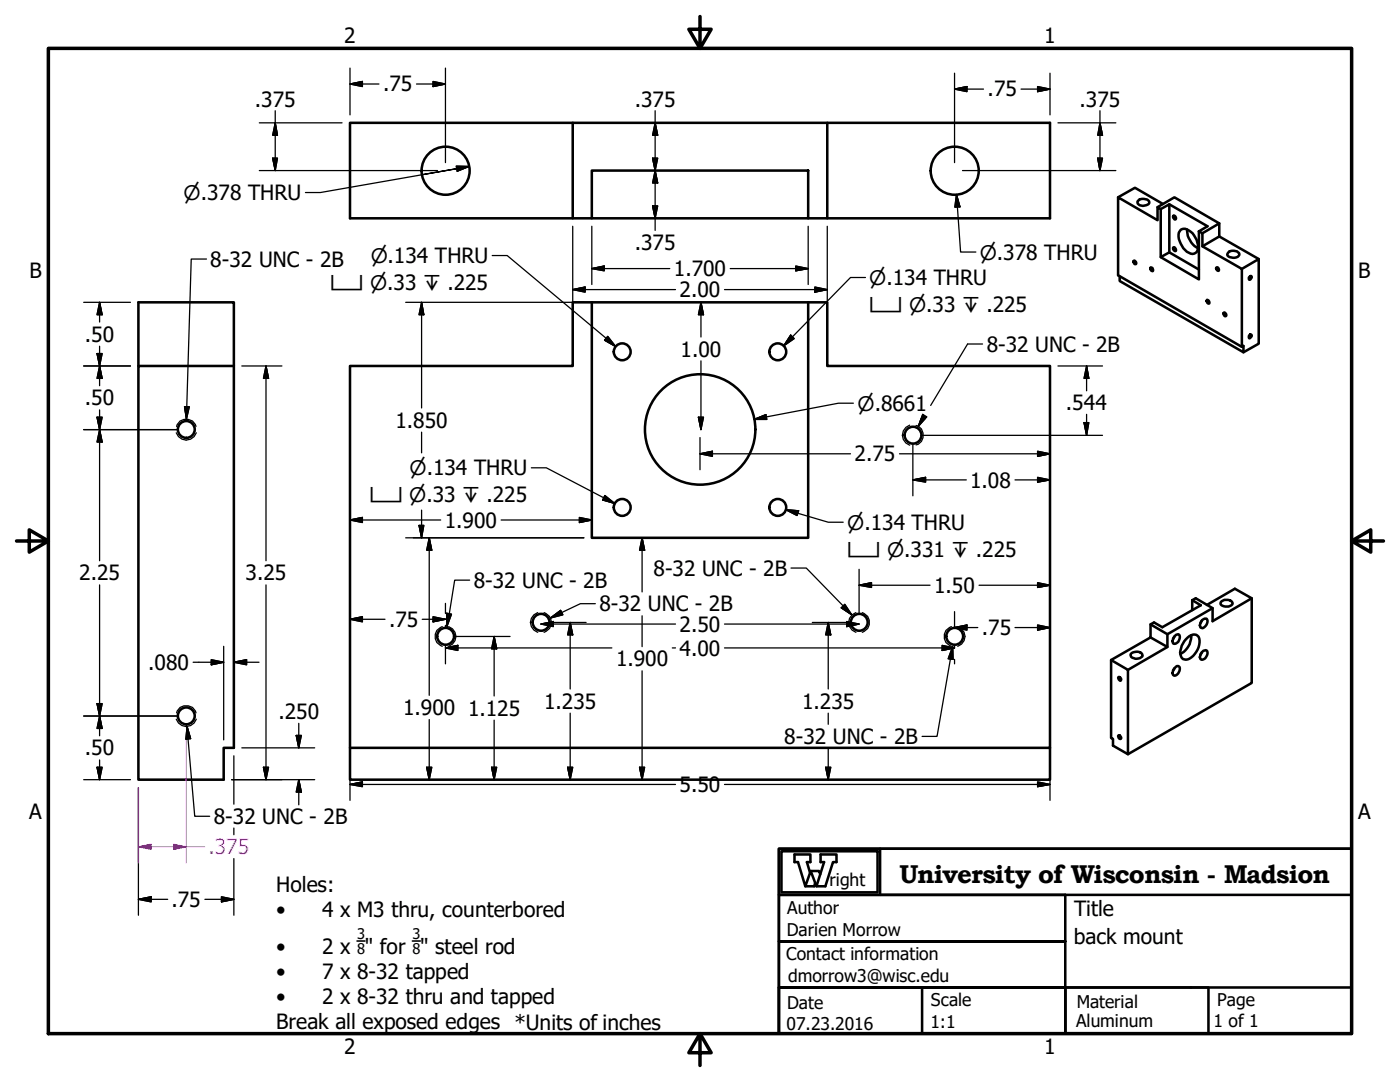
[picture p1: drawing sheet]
<svg xmlns="http://www.w3.org/2000/svg" width="279mm" height="216mm" viewBox="0 0 279 216" stroke-linecap="round" stroke-linejoin="round" font-family="sans-serif">
<!-- layer: Visible (ANSI) -->
<g fill="none" stroke="#000" stroke-width=".51">
<path d="M114.3 24.5h-44.5v19.1h48.3M118.1 34h43.2v9.6h-43.2zM165.1 24.5h44.4v19.1h-48.2M223.1 39.4l3.4-1.9 5.6 3.2M114.3 43.6v-19.1h50.8v19.1M226.3 52.1a.36 .36 0 0 1 .4 .1 .36 .36 0 0 1-.1 .5l-.3-.3zM227.1 40.1a1.48 1.48 0 0 1 2.3 .2 1.08 1.08 0 0 1-1.3 .8l-.3-.1a.62 .62 0 0 1-.7-.2 .62 .62 0 0 1 0-.7zM229.6 53.4a.43 .43 0 0 1 .4 .2 .43 .43 0 0 1 0 .5l-.3-.2zM231 41.3l3.4-1.9 8.9 5.2-3.3 1.9M231.6 41.7l-.6-.4v2.6l-7.9-4.5v15.5l24.7 14.3 .4-.2v1.3l-24.7-14.2v-.9M231.6 41.7v9.6l7.7 4.5v-9.6M231.6 51.3l1.8-.9 5.9 3.4"/>
<path d="M231.6 41.7l1.8-.9v9.6M233.4 40.8l7.6 4.3-1.7 1.1M234.1 43.1a.4 .4 0 0 1 .5 .2 .4 .4 0 0 1-.1 .5l-.4-.4zM234.1 49.4a.4 .4 0 0 1 .5 .2 .4 .4 0 0 1-.1 .5l-.4-.4zM235.6 45.8a2.14 2.14 0 0 1 2.7 1.2 3.1 3.1 0 0 1 .5 3.3 1.37 1.37 0 0 1-1.9-.1 4.5 4.5 0 0 1-1.6-3.8zM236.9 45.8a4.3 4.3 0 0 0 2.2 3.7M239.3 46.2l.7 .3v2.6l7.8 4.6v15.5M240 49.1l3.3-1.9 7.9 4.5M240.9 59.9a.4 .4 0 0 1 .4 .2 .4 .4 0 0 1-.1 .5l-.3-.2zM242.8 53.4h.3l.2 .4-.1 .2-.4-.2zM243.3 44.6v2.6M245.1 50.4a1.48 1.48 0 0 1 2.2 .3 1.3 1.3 0 0 1-1.9 .6 .51 .51 0 0 1-.4-.3 .51 .51 0 0 1 .1-.6z"/>
<path d="M247.8 53.7l3.4-2v16.9l-3 1.7M249.5 55.1h.2l.1 .3-.2 .4h-.3l-.1-.4zM27.6 73v-12.7h19.1v88.9h-2.1v6.4h-17v-82.6h19.1M118.1 60.3h-3.8v12.7h-44.5v76.2M118.1 60.3v47h43.2v-47M118.1 60.3h43.2M161.3 60.3h3.8v12.7h44.4v76.2h-139.7v6.4h139.7v-6.4M244.2 62.4a.39 .39 0 0 1 .5 .2 .39 .39 0 0 1-.2 .5l-.2-.2zM249.5 66.7l.2 .1 .1 .3-.5 .4-.1-.4zM237.9 119.8l1.7 1-7.6 4.4-1.7-1-.7 .4v2.6l-7.9 4.5v15.6l.4 .1v1.4l3 1.7v-16.8l-3.4-2M237.9 119.8l.7-.4 3.4 1.9-9 5.3-3.4-2M237.9 119.8v1.9"/>
<path d="M249.8 119.4v16.9l-24.7 14.2M223.2 135.1l.4 .1 .1 .2-.1 .4-.3-.2zM225.7 130.5a1.55 1.55 0 0 1 2.3 .1v.2a1.45 1.45 0 0 1-2.3 .1zM229.6 127.2l3.4 1.9-7.9 4.6M233 126.6v2.5M234.4 127l-.3 .5M234.4 133.3l-.3 .5M234.5 126.9a.56 .56 0 0 1 .8-.2 .56 .56 0 0 1 .1 .8 1.06 1.06 0 0 1-1.3 .9l-.1-.4 .1-.6zM234.5 133.2a.5 .5 0 0 1 .6-.3 .5 .5 0 0 1 .4 .6 1.04 1.04 0 0 1-1.4 1.2l-.1-.4 .1-.6zM236.7 127.6a1.79 1.79 0 0 1 2.3-.7 2.94 2.94 0 0 1-.6 3.6l-.3 .4a1.57 1.57 0 0 1-2.3 .4 3.2 3.2 0 0 1 .9-3.7zM237.7 126.7a4.1 4.1 0 0 1-2.1 3.8M239.8 123.8l-.2 .5"/>
<path d="M239.8 130.2l-.2 .5M240 123.7a.58 .58 0 0 1 .8-.2 .58 .58 0 0 1 .1 .8l-.3 .6a.73 .73 0 0 1-1 .3l-.1-.4 .1-.5zM240 130a.58 .58 0 0 1 .8-.2 .58 .58 0 0 1 .1 .9l-.5 .7a.53 .53 0 0 1-.7 .2 .53 .53 0 0 1-.2-.7zM240.9 120.7l5.5-3.2 3.4 1.9-7.8 4.6v-2.7M243.6 120.1a1.46 1.46 0 0 1 2.4 .3 1.56 1.56 0 0 1-2.4 .1zM223.2 146.7h.3l.2 .4-.1 .3-.3-.1z"/>
<circle cx="88.9" cy="34.1" r="4.8"/>
<circle cx="190.5" cy="34.1" r="4.8"/>
<circle cx="124.2" cy="70.2" r="1.68"/>
<circle cx="155.2" cy="70.2" r="1.68"/>
<circle cx="37.2" cy="85.7" r="1.68"/>
<circle cx="139.7" cy="85.7" r="11"/>
<circle cx="182.2" cy="86.8" r="1.68"/>
<circle cx="124.2" cy="101.3" r="1.68"/>
<circle cx="155.2" cy="101.3" r="1.68"/>
<circle cx="88.9" cy="127" r="1.68"/>
<circle cx="108" cy="124.2" r="1.68"/>
<circle cx="171.5" cy="124.2" r="1.68"/>
<circle cx="190.5" cy="127" r="1.68"/>
<circle cx="37.2" cy="142.8" r="1.68"/>
</g>
<!-- layer: Hidden Narrow (ANSI) -->
<g fill="none" stroke="#000" stroke-width=".25">
<path d="M35.2 86.4a2.1 2.1 0 0 0 2 1.4 2.1 2.1 0 0 0 2-1.4M35.2 85.1a2.02 2.02 0 0 1 2-1.5 2.02 2.02 0 0 1 1.9 1.5M181.5 84.8a2.1 2.1 0 0 0-1.4 2 2.1 2.1 0 0 0 1.4 2M182.8 84.9a2.02 2.02 0 0 1 1.5 1.9 2.02 2.02 0 0 1-1.5 2M88.3 125a2.06 2.06 0 0 0-1.5 2 2.06 2.06 0 0 0 1.5 2M89.5 125a2.06 2.06 0 0 1 1.5 2 2.06 2.06 0 0 1-1.5 2M107.3 122.2a2.06 2.06 0 0 0-1.4 2 2.06 2.06 0 0 0 1.4 2M108.6 122.2a2.06 2.06 0 0 1 1.4 2 2.06 2.06 0 0 1-1.4 2M170.8 122.2a2.06 2.06 0 0 0-1.4 2 2.06 2.06 0 0 0 1.4 2M172.1 122.2a2.06 2.06 0 0 1 1.4 2 2.06 2.06 0 0 1-1.4 2M189.9 125a2.06 2.06 0 0 0-1.5 2 2.06 2.06 0 0 0 1.5 2M191.1 125a2.06 2.06 0 0 1 1.5 2 2.06 2.06 0 0 1-1.5 2"/>
<path d="M35.2 143.5a2.1 2.1 0 0 0 2 1.5 2.1 2.1 0 0 0 2-1.5M35.2 142.2a2.02 2.02 0 0 1 2-1.4 2.02 2.02 0 0 1 1.9 1.4"/>
</g>
<!-- layer: Border (ANSI) -->
<path d="M9.7 9.7h260v196.5h-260zM139.7 3.3v6.4l-2.2-3.9h4.4l-2.2 3.9M3.3 107.9h6.4l-3.9-2.2v4.5l3.9-2.3M269.7 107.9l3.9 2.3v-4.5l-3.9 2.2h6.4M139.7 206.2l2.2 3.9h-4.4l2.2-3.9v6.4" fill="none" stroke="#000" stroke-width=".7"/>
<!-- layer: Title (ANSI) -->
<path d="M155.4 178.6v9.2h57.2v18.4h-57.2v-9.2h57.2h-57.2v-9.2h57.2v-9.2zM155.4 169.4h114.3v9.2h-114.3zM155.4 169.4h114.3v36.8h-114.3zM156 169.9h19.1v8.2h-19.1zM161.7 174.2l-.7-2.2h.7v-1.5h-3.1v1.5h.7l1.4 4.8 1.1-3 1.1 3h1.8l1.5-4.8h.7v-1.5h-3.1v1.5h.7l-1.6 4.8M161.8 173.8h1.6l.3 .6M162.7 176.1l-.2 .7h-1.8M175.6 169.4v9.2M155.4 197h28.6v9.2h-28.6zM212.6 197h28.6v9.2h-28.6zM212.6 197h57.1v9.2h-57.1z" fill="none" stroke="#000" stroke-width=".51"/>
<!-- layer: Dimension (ANSI) -->
<g fill="none" stroke="#000" stroke-width=".25">
<path d="M69.8 16.8l2.5-.5v1zM69.8 16.8h5.8M69.8 13.6v9.3M83.1 16.8h5.8M86.4 16.3l2.5 .5-2.5 .5zM88.9 13.6v18.8M190.5 17.8l2.5-.5v1zM190.5 17.8h5.8M190.5 14.6v17.8M203.8 17.8h5.7M207.1 17.3l2.4 .5-2.4 .5zM209.5 14.6v8.3"/>
<path d="M51.8 24.5h16.5M51.8 34h35.5M54.4 31.6h1l-.5 2.4zM54.9 24.5l.5 2.5h-1zM54.9 22.1v11.9M130.2 31.6h1.1l-.6 2.4zM130.7 34l.6 2.5h-1.1zM130.7 24.5l.6 2.5h-1.1zM130.7 22.1v23.9M192.1 34h30.6M211.1 24.5h11.6M219.1 31.6h.9l-.5 2.4z"/>
<path d="M219.5 24.5l.5 2.5h-.9zM219.5 22.1v11.9M114.3 57.8l2.5-.5v1zM114.3 57.8h20.5M114.3 45.1v15.9M118.1 53.6l2.5-.5v.9zM118.1 53.6h15.6M118.1 45.1v11.7M130.2 41.1h1.1l-.6 2.5zM144.6 57.8h20.5M145.7 53.6h15.6M158.8 53.1l2.5 .5-2.5 .4z"/>
<path d="M161.3 45.1v11.7M162.6 57.3l2.5 .5-2.5 .5zM165.1 45.1v15.9M16.7 73h9.3M16.7 60.3h9.3M19.4 70.5h1l-.5 2.5zM19.9 73l.5 2.5h-1zM19.9 60.3l.5 2.5h-1zM19.9 60.3v4M19.9 69.1v7.9M48.3 73h8M53.1 73l.5 2.5h-1z"/>
<path d="M53.1 73v38.9M81 60.3h35.5M84.1 60.3l.5 2.5h-1zM84.1 60.3v21.1M139.9 60.3l.5 2.5h-1zM139.9 60.3v6.9M139.9 72v13.7M211.1 73h8.9M216.9 73l.4 2.5h-1zM216.9 73v5M16.7 85.7h18.9M19.4 83.2h1l-.5 2.5z"/>
<path d="M19.9 85.7l.5 2.5h-1zM19.9 81.8v30.1M84.1 86.2v4.2M139.4 83.2h1l-.5 2.5zM139.7 90.6l2.5-.6v1.1zM139.7 90.6h30M139.7 87.3v6.4M150.5 83.7l2.3-1 .2 1zM170.3 80.5h-3l-16.8 3.2M179.5 90.6h30M182.2 95.8l2.5-.6v1zM182.2 95.8h10.6"/>
<path d="M182.2 88.5v10.4M183.8 86.9h36.2M202.6 95.8h6.9M207.1 95.2l2.4 .6-2.4 .4zM207.1 90l2.4 .6-2.4 .5zM216.3 84.3h1l-.4 2.6zM216.9 82.7v4.2M19.9 116.7v30.1M53.1 116.7v38.9M69.8 103.8l2.5-.5v1zM69.8 103.8h18.1M81 107.3h35.5"/>
<path d="M83.6 104.8h1l-.5 2.5zM84.1 101.8v5.5M85.7 107.3l.5 2.5h-1zM85.7 107.3v31.4M100 103.8h18.1M115.6 103.3l2.5 .5-2.5 .5zM128.1 107.3l.6 2.5h-1.1zM128.1 107.3v10.8M171.4 116.8l2.5-.5v.9zM171.4 116.8h14.2M171.4 113.6v9M195.4 116.8h14.1"/>
<path d="M207.1 116.3l2.4 .5-2.4 .4zM38.5 132.1h6.1M42.2 131.6l2.4 .5-2.4 .6zM44.6 129v18.6M46.7 132.1l2.5-.5v1.1zM46.7 132.1h5M69.8 123.6l2.5-.5v1zM69.8 123.6h7M84.3 123.6h4.6M86.4 123.1l2.5 .5-2.5 .5zM88.9 129.3l2.5-.5v1zM88.9 120.4v2"/>
<path d="M88.9 124.8v.6M88.9 128.6v3.9M88.9 129.3h33.2M90.5 127h11.3M98.6 127l.5 2.5h-1zM98.6 127v11.9M107.9 124.5l2.5-.5v1zM107.9 124.5h26.9M110.4 124.2h6.6M113.8 124.2l.5 2.5h-1zM113.8 124.2v13.3M128.1 122.9v6.1"/>
<path d="M128.1 133.9v21.7M134.2 129.3h.6M144.6 124.5h26.8M144.6 129.3h45.9M162.1 124.2h6.9M165.3 124.2l.5 2.5h-1zM165.3 124.2v13.3M169 124l2.4 .5-2.4 .5zM188 128.8l2.5 .5-2.5 .5zM190.5 125.2l2.5-.5v1zM190.5 122v3.4M190.5 128.6v.6"/>
<path d="M190.5 131.6v.9M190.5 125.2h4.6M202.6 125.2h6.9M207.1 124.7l2.4 .5-2.4 .5zM16.7 155.6h9.3M16.7 142.9h18.9M19.4 153.1h1l-.5 2.5zM19.4 140.4h1l-.5 2.5zM19.9 142.9l.5 2.5h-1zM19.9 151.6v4M27.6 157.2v25.4M46.2 155.6h16.6"/>
<path d="M46.7 150.8v9.7M48.3 149.2h14.5M52.6 153.1h1l-.5 2.5zM59.1 146.7h1l-.5 2.5zM59.6 155.6l.5 2.5h-1zM59.6 144.3v4.9M59.6 155.6v5M69.8 156.5l2.5-.5v1zM69.8 150.8v8.9M69.8 156.5h65M85.2 153.1h1l-.5 2.5zM85.7 143.6v12"/>
<path d="M98.1 153.1h1l-.5 2.5zM98.6 143.7v11.9M113.3 153.1h1l-.5 2.5zM113.8 142.3v13.3M127.6 153.1h1.1l-.6 2.5zM144.6 156.5h64.9M164.8 153.1h1l-.5 2.5zM165.3 142.3v2.2M165.3 149.3v6.3M207.1 156l2.4 .5-2.4 .5zM209.5 150.8v8.9M27.6 179.5l2.6-.6v1.1z"/>
<path d="M27.6 179.5h5.9M40.9 179.5h5.8M44.2 178.9l2.5 .6-2.5 .5zM46.7 165.2v1.4M46.7 171.3v11.3"/>
</g>
<g fill="#000" stroke="#000" stroke-width=".25">
<path d="M69.8 16.8l2.5-.5zM69.8 16.8l2.5-.5v1zM86.4 17.3l2.5-.5zM86.4 16.3l2.5 .5-2.5 .5zM190.5 17.8l2.5-.5zM190.5 17.8l2.5-.5v1zM207.1 18.3l2.4-.5zM207.1 17.3l2.4 .5-2.4 .5zM54.4 31.6l.5 2.4zM54.4 31.6h1l-.5 2.4zM54.9 24.5l.5 2.5zM54.9 24.5l.5 2.5h-1z"/>
<path d="M130.2 31.6l.5 2.4zM130.2 31.6h1.1l-.6 2.4zM130.7 34l.6 2.5zM130.7 34l.6 2.5h-1.1zM130.7 24.5l.6 2.5zM130.7 24.5l.6 2.5h-1.1zM219.1 31.6l.4 2.4zM219.1 31.6h.9l-.5 2.4zM219.5 24.5l.5 2.5zM219.5 24.5l.5 2.5h-.9zM114.3 57.8l2.5-.5zM114.3 57.8l2.5-.5v1z"/>
<path d="M118.1 53.6l2.5-.5zM118.1 53.6l2.5-.5v.9zM130.2 41.1l.5 2.5zM130.2 41.1h1.1l-.6 2.5zM158.8 54l2.5-.4zM158.8 53.1l2.5 .5-2.5 .4zM162.6 58.3l2.5-.5zM162.6 57.3l2.5 .5-2.5 .5zM19.4 70.5l.5 2.5zM19.4 70.5h1l-.5 2.5zM19.9 73l.5 2.5zM19.9 73l.5 2.5h-1z"/>
<path d="M19.9 60.3l.5 2.5zM19.9 60.3l.5 2.5h-1zM53.1 73l.5 2.5zM53.1 73l.5 2.5h-1zM84.1 60.3l.5 2.5zM84.1 60.3l.5 2.5h-1zM139.9 60.3l.5 2.5zM139.9 60.3l.5 2.5h-1zM216.9 73l.4 2.5zM216.9 73l.4 2.5h-1zM19.4 83.2l.5 2.5zM19.4 83.2h1l-.5 2.5z"/>
<path d="M19.9 85.7l.5 2.5zM19.9 85.7l.5 2.5h-1zM139.4 83.2l.5 2.5zM139.4 83.2h1l-.5 2.5zM139.7 90.6l2.5-.6zM139.7 90.6l2.5-.6v1.1zM150.5 83.7l2.3-1zM150.5 83.7l2.3-1 .2 1zM182.2 95.8l2.5-.6zM182.2 95.8l2.5-.6v1zM207.1 96.2l2.4-.4zM207.1 95.2l2.4 .6-2.4 .4z"/>
<path d="M207.1 91.1l2.4-.5zM207.1 90l2.4 .6-2.4 .5zM216.3 84.3l.6 2.6zM216.3 84.3h1l-.4 2.6zM69.8 103.8l2.5-.5zM69.8 103.8l2.5-.5v1zM83.6 104.8l.5 2.5zM83.6 104.8h1l-.5 2.5zM85.7 107.3l.5 2.5zM85.7 107.3l.5 2.5h-1zM115.6 104.3l2.5-.5zM115.6 103.3l2.5 .5-2.5 .5z"/>
<path d="M128.1 107.3l.6 2.5zM128.1 107.3l.6 2.5h-1.1zM171.4 116.8l2.5-.5zM171.4 116.8l2.5-.5v.9zM207.1 117.2l2.4-.4zM207.1 116.3l2.4 .5-2.4 .4zM42.2 132.7l2.4-.6zM42.2 131.6l2.4 .5-2.4 .6zM46.7 132.1l2.5-.5zM46.7 132.1l2.5-.5v1.1zM69.8 123.6l2.5-.5zM69.8 123.6l2.5-.5v1z"/>
<path d="M86.4 124.1l2.5-.5zM86.4 123.1l2.5 .5-2.5 .5zM88.9 129.3l2.5-.5zM88.9 129.3l2.5-.5v1zM98.6 127l.5 2.5zM98.6 127l.5 2.5h-1zM107.9 124.5l2.5-.5zM107.9 124.5l2.5-.5v1zM113.8 124.2l.5 2.5zM113.8 124.2l.5 2.5h-1zM165.3 124.2l.5 2.5zM165.3 124.2l.5 2.5h-1z"/>
<path d="M169 125l2.4-.5zM169 124l2.4 .5-2.4 .5zM188 129.8l2.5-.5zM188 128.8l2.5 .5-2.5 .5zM190.5 125.2l2.5-.5zM190.5 125.2l2.5-.5v1zM207.1 125.7l2.4-.5zM207.1 124.7l2.4 .5-2.4 .5zM19.4 153.1l.5 2.5zM19.4 153.1h1l-.5 2.5zM19.4 140.4l.5 2.5zM19.4 140.4h1l-.5 2.5z"/>
<path d="M19.9 142.9l.5 2.5zM19.9 142.9l.5 2.5h-1zM52.6 153.1l.5 2.5zM52.6 153.1h1l-.5 2.5zM59.1 146.7l.5 2.5zM59.1 146.7h1l-.5 2.5zM59.6 155.6l.5 2.5zM59.6 155.6l.5 2.5h-1zM69.8 156.5l2.5-.5zM69.8 156.5l2.5-.5v1zM85.2 153.1l.5 2.5zM85.2 153.1h1l-.5 2.5z"/>
<path d="M98.1 153.1l.5 2.5zM98.1 153.1h1l-.5 2.5zM113.3 153.1l.5 2.5zM113.3 153.1h1l-.5 2.5zM127.6 153.1l.5 2.5zM127.6 153.1h1.1l-.6 2.5zM164.8 153.1l.5 2.5zM164.8 153.1h1l-.5 2.5zM207.1 157l2.4-.5zM207.1 156l2.4 .5-2.4 .5zM27.6 179.5l2.6-.6zM27.6 179.5l2.6-.6v1.1z"/>
<path d="M44.2 180l2.5-.5zM44.2 178.9l2.5 .6-2.5 .5z"/>
</g>
<path d="M27.6 157.2v14.9M37.1 147.4v24.7M27.6 169l2.6-.5v1zM27.6 169h13.2M34.7 168.5l2.4 .5-2.4 .5z" fill="none" stroke="#f0f" stroke-width=".25"/>
<g fill="#f0f" stroke="#f0f" stroke-width=".25">
<path d="M34.7 169.5l2.4-.5z"/>
<path d="M34.7 168.5l2.4 .5-2.4 .5z"/>
<path d="M27.6 169l2.6-.5z"/>
<path d="M27.6 169l2.6-.5v1z"/>
</g>
<!-- layer: Symbol (ANSI) -->
<g fill="none" stroke="#000" stroke-width=".25">
<path d="M84.2 34.9l7-1.2-27.3 4.7h-2.9M91.1 33.1l2.5 .1-2.4 1zM93.6 33.2l-2.4 .5M190.9 38.8l.7 2.5h-1zM190.9 38.8l.8 11.5h3.1M41.2 51.7h-3l-1 31.9M98.2 51h3l21.7 18.2M172.7 55.4h-3l-13.3 13.6M121.3 67.1l1.6 2.1-2.3-1.3zM157.8 66.9l.7 .7-2.1 1.4zM196.1 68.6h-3l-7.4 12.3M36.8 81.2h1l-.6 2.4z"/>
<path d="M106 93.3h3l13.7 7.2M120.7 98.9l2 1.6-2.4-.7zM183.8 83.5l-.5 1.6 .9-1.6M184.7 83.5l-1.4 1.6M93.7 115.8h-3l-1.5 9.2M156.8 101.7l2.6 .2-.3 1zM156.8 101.7l8.5 2.5h3M157.9 113.3h3l9.1 9.4M89.2 122.4l.9 .2-.9 2.4zM109.9 123.3l2-1.5 .4 .9zM118.8 120.5h-3l-5.9 2.8M168.6 120.6l1.4 2.1-2.1-1.4z"/>
<path d="M190.1 129l.1 2.6-1-.2zM190.1 129l-3.1 17.9h-3M37.3 145l.7 2.4-.9 .1zM37.3 145l1.6 17.9h2.9"/>
</g>
<g fill="#000" stroke="#000" stroke-width=".25">
<path d="M91.2 34.2l2.4-1zM91.1 33.1l2.5 .1-2.4 1zM190.9 38.8l.7 2.5zM190.9 38.8l.7 2.5h-1zM120.6 67.9l2.3 1.3zM121.3 67.1l1.6 2.1-2.3-1.3zM157.8 66.9l-1.4 2.1zM157.8 66.9l.7 .7-2.1 1.4zM36.8 81.2l.4 2.4zM36.8 81.2h1l-.6 2.4zM120.3 99.8l2.4 .7zM120.7 98.9l2 1.6-2.4-.7z"/>
<path d="M184.1 82.7l-.8 2.4zM184.1 82.7l.9 .5-1.7 1.9zM156.8 101.7l2.6 .2zM156.8 101.7l2.6 .2-.3 1zM89.2 122.4v2.6zM89.2 122.4l.9 .2-.9 2.4zM109.9 123.3l2-1.5zM109.9 123.3l2-1.5 .4 .9zM167.9 121.3l2.1 1.4zM168.6 120.6l1.4 2.1-2.1-1.4zM190.1 129l.1 2.6zM190.1 129l.1 2.6-1-.2z"/>
<path d="M37.3 145l.7 2.4zM37.3 145l.7 2.4-.9 .1z"/>
</g>
<path d="M71.2 187.8h1.6M82.3 187.8h1.6" fill="none" stroke="#000" stroke-width=".32"/>
<text font-size="5.1" x="179.5" y="176.1">University of Wisconsin - Madsion</text>
<g font-size="4.2">
<text x="68.7" y="8.6">2</text>
<text x="208.4" y="8.6">1</text>
<text x="50.9" y="21.3">.375</text>
<text x="76.5" y="18.2">.75</text>
<text x="126.7" y="21.3">.375</text>
<text x="197.1" y="19.2">.75</text>
<text x="215.5" y="21.3">.375</text>
<text x="42" y="53.2">8-32 UNC - 2B</text>
<text x="126.7" y="49.8">.375</text>
<text x="5.9" y="55.5">B</text>
<text x="134.5" y="55.1">1.700</text>
<text x="135.6" y="59.3">2.00</text>
<text x="271.1" y="55.5">B</text>
<text x="17" y="68.2">.50</text>
<text x="135.8" y="71.2">1.00</text>
<text x="196.9" y="70.2">8-32 UNC - 2B</text>
<text x="17" y="80.9">.50</text>
<text x="212.7" y="81.8">.544</text>
<text x="78.9" y="85.3">1.850</text>
<text x="170.6" y="92.1">2.75</text>
<text x="193.6" y="97.3">1.08</text>
<text x="88.8" y="105.3">1.900</text>
<text x="15.8" y="115.8">2.25</text>
<text x="49" y="115.8">3.25</text>
<text x="94.6" y="117.3">8-32 UNC - 2B</text>
<text x="130.4" y="114.9">8-32 UNC - 2B</text>
<text x="186.4" y="118.3">1.50</text>
<text x="77.7" y="125.1">.75</text>
<text x="119.6" y="122">8-32 UNC - 2B</text>
<text x="135.6" y="126">2.50</text>
<text x="135.6" y="130.8">4.00</text>
<text x="196" y="126.7">.75</text>
<text x="29.6" y="133.7">.080</text>
<text x="122.9" y="133">1.900</text>
<text x="55.6" y="143.4">.250</text>
<text x="80.5" y="142.7">1.900</text>
<text x="93.4" y="142.8">1.125</text>
<text x="108.6" y="141.4">1.235</text>
<text x="160.1" y="141.4">1.235</text>
<text x="156.5" y="148.5">8-32 UNC - 2B</text>
<text x="17" y="150.7">.50</text>
<text x="135.6" y="158.1">5.50</text>
<text x="5.8" y="163.4">A</text>
<text x="42.7" y="164.4">8-32 UNC - 2B</text>
<text x="271" y="163.4">A</text>
<text x="55.1" y="177.9">Holes:</text>
<text x="34.2" y="181">.75</text>
<text x="55.1" y="182.9">•</text>
<text x="64.3" y="182.9">4 x M3 thru, counterbored</text>
<text x="214.4" y="182.8">Title</text>
<text x="55.1" y="190.3">•</text>
<text x="64.3" y="190.3">2 x &quot; for</text>
<text x="83.9" y="190.3">&quot; steel rod</text>
<text x="214.3" y="188.3">back mount</text>
<text x="55.1" y="195.4">•</text>
<text x="64.3" y="195.4">7 x 8-32 tapped</text>
<text x="55.1" y="200.4">•</text>
<text x="64.3" y="200.4">2 x 8-32 thru and tapped</text>
<text x="55.1" y="205.4">Break all exposed edges *Units of inches</text>
<text x="68.7" y="210.3">2</text>
<text x="208.4" y="210.3">1</text>
</g>
<text font-size="4.2" fill="#f0f" x="41.6" y="170.5">.375</text>
<g font-size="4">
<text x="36.6" y="39.9">⌀.378 THRU</text>
<text x="74" y="52.5">⌀.134 THRU</text>
<text x="195.5" y="51.8">⌀.378 THRU</text>
<text x="65.9" y="57.8">⌴ ⌀.33 ↧ .225</text>
<text x="173.5" y="56.9">⌀.134 THRU</text>
<text x="173.5" y="62.2">⌴ ⌀.33 ↧ .225</text>
<text x="171.1" y="82">⌀.8661</text>
<text x="81.7" y="94.9">⌀.134 THRU</text>
<text x="73.7" y="100.2">⌴ ⌀.33 ↧ .225</text>
<text x="169.1" y="105.7">⌀.134 THRU</text>
<text x="169.1" y="111.1">⌴ ⌀.331 ↧ .225</text>
</g>
<g font-size="3.5">
<text x="165.5" y="176.8">right</text>
<text x="157.1" y="182.3">Author</text>
<text x="156.9" y="191.6">Contact information</text>
<text x="157" y="186.7">Darien Morrow</text>
<text x="157.3" y="195.9">dmorrow3@wisc.edu</text>
<text x="157.1" y="201.3">Date</text>
<text x="185.8" y="200.8">Scale</text>
<text x="214.9" y="201">Material</text>
<text x="242.9" y="200.8">Page</text>
<text x="157" y="205.5">07.23.2016</text>
<text x="185.7" y="205.1">1:1</text>
<text x="214.8" y="204.9">Aluminum</text>
<text x="242.2" y="205">1 of 1</text>
</g>
<g font-size="2.9">
<text x="71.2" y="187.4">3</text>
<text x="71.2" y="190.3">8</text>
<text x="82.3" y="187.4">3</text>
<text x="82.3" y="190.3">8</text>
</g>
</svg>
